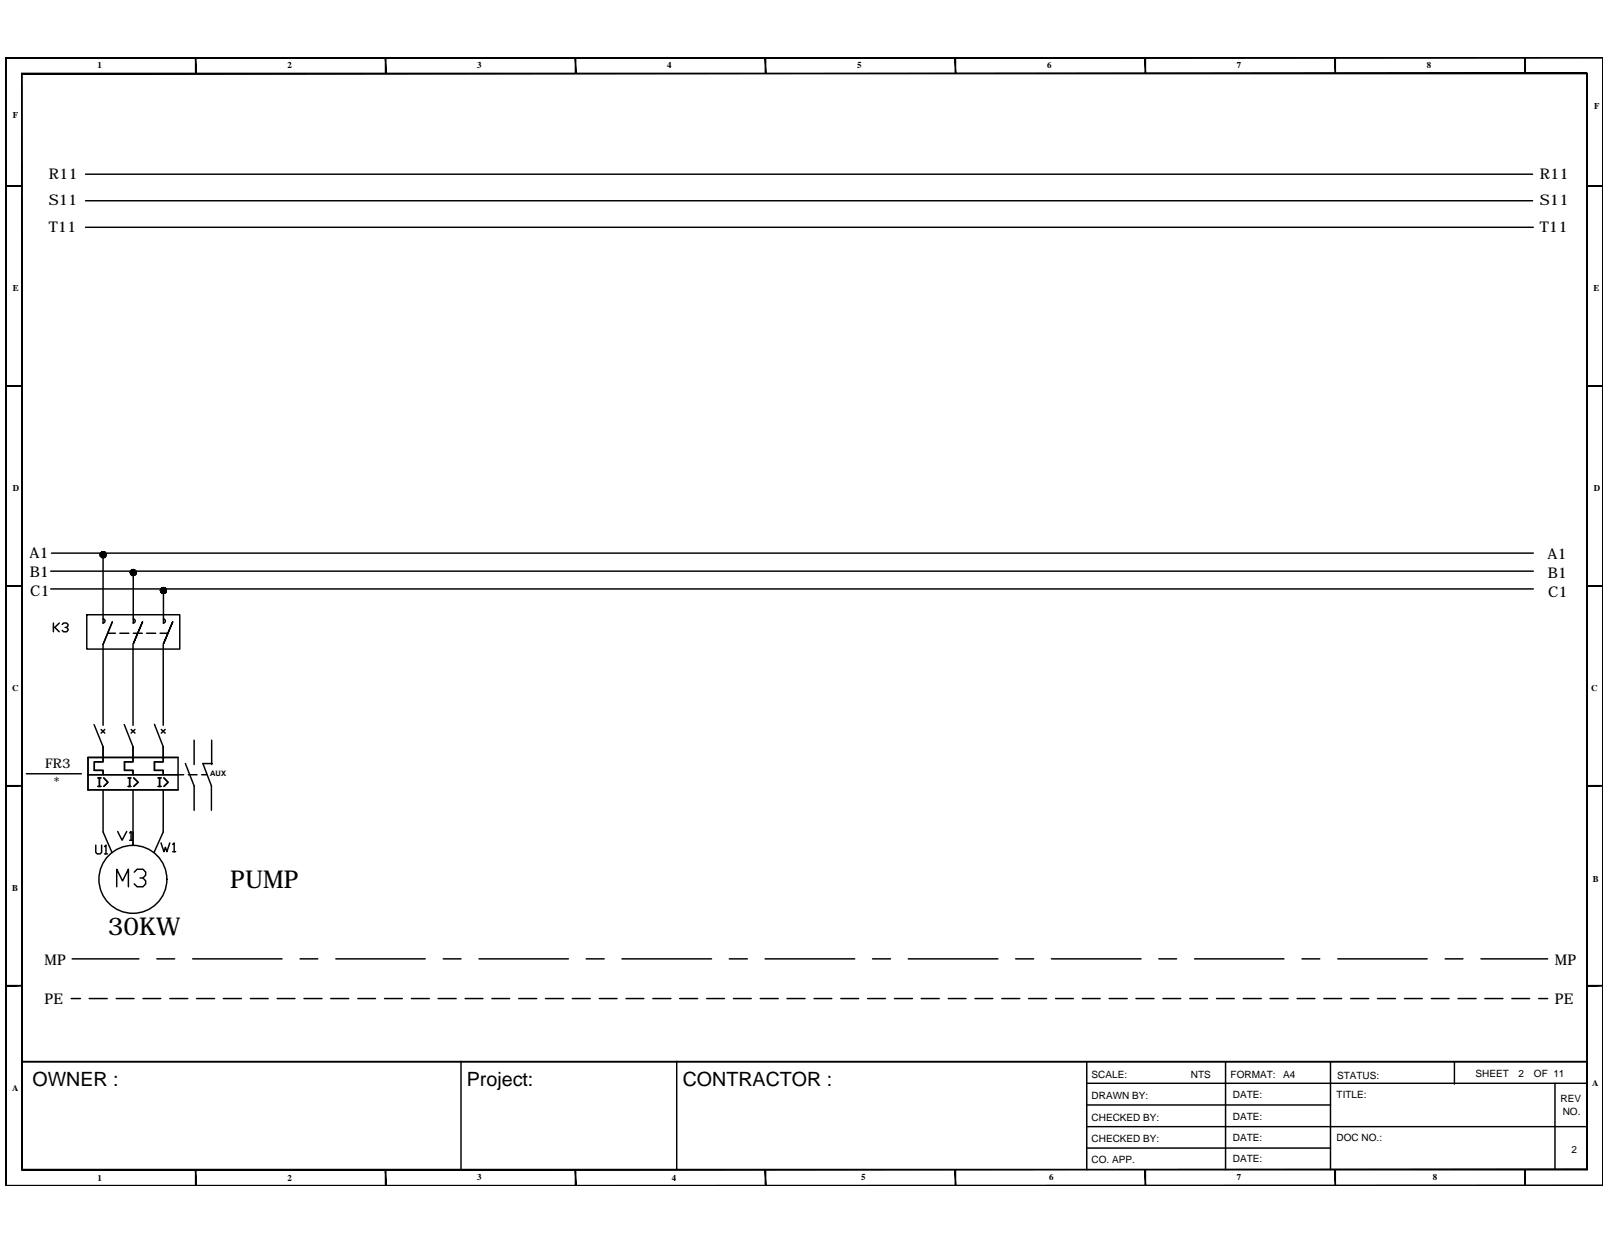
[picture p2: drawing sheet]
<svg xmlns="http://www.w3.org/2000/svg" width="279mm" height="216mm" viewBox="0 0 279 216" stroke-linecap="round" stroke-linejoin="round" font-family="sans-serif">
<!-- layer: FRAME -->
<g fill="#000" stroke="#000" stroke-width=".17">
<path d="M.9 10h277.8zM.9 10.1l277.8-.1z"/>
<path d="M3.7 12.8l.2 190.5v-190.5zM3.7 12.8l.2 190.5h-.2z"/>
<path d="M34 10l.1 2.8v-2.8zM34 10l.1 2.8h-.1z"/>
<path d="M67 10l.1 2.8v-2.8zM67 10l.1 2.8h-.1z"/>
<path d="M100 10l.1 2.8v-2.8zM100 10l.1 2.8h-.1z"/>
<path d="M133 10l.2 2.8v-2.8zM133 10l.2 2.8h-.2z"/>
<path d="M166 10l.2 2.8v-2.8zM166 10l.2 2.8h-.2z"/>
<path d="M199.1 10l.1 2.8v-2.8zM199.1 10l.1 2.8h-.1z"/>
<path d="M232.1 10l.1 2.8v-2.8zM232.1 10l.1 2.8h-.1z"/>
<path d="M265.1 10l.1 2.8v-2.8zM265.1 10l.1 2.8h-.1z"/>
<path d="M3.8 12.8h272.1v-.1zM3.8 12.7h272.1l-272.1 .1z"/>
<path d="M278.7 10v196.1zM278.7 10v196.1z"/>
<path d="M1 32.3v.1l2.8-.1zM1 32.4l2.8-.1v.1z"/>
<path d="M275.9 32.3v.1l2.8-.1zM275.9 32.4l2.8-.1v.1z"/>
<path d="M1 67v.2l2.8-.2zM1 67.2l2.8-.2v.2z"/>
<path d="M275.9 67v.2l2.8-.2zM275.9 67.2l2.8-.2v.2z"/>
<path d="M1 101.8v.1l2.8-.1zM1 101.9l2.8-.1v.1z"/>
<path d="M275.9 101.8v.1l2.8-.1zM275.9 101.9l2.8-.1v.1z"/>
<path d="M1 136.5v.2l2.8-.2zM1 136.7l2.8-.2v.2z"/>
<path d="M275.9 136.5v.2l2.8-.2zM275.9 136.7l2.8-.2v.2z"/>
<path d="M1 171.3v.1l2.8-.1zM1 171.4l2.8-.1v.1z"/>
<path d="M275.9 171.3v.1l2.8-.1zM275.9 171.4l2.8-.1v.1z"/>
<path d="M.9 10v196.1h.2zM.9 10h.2v196.1z"/>
<path d="M3.8 203.3v.1l272.1-.1zM3.8 203.4l272.1-.1v.1z"/>
<path d="M34 203.3l.1 2.8v-2.8zM34 203.3l.1 2.8h-.1z"/>
<path d="M67 203.3l.1 2.8v-2.8zM67 203.3l.1 2.8h-.1z"/>
<path d="M100 203.3l.1 2.8v-2.8zM100 203.3l.1 2.8h-.1z"/>
<path d="M133 203.4v2.7h.2zM133 203.4h.2v2.7z"/>
<path d="M166 203.3l.2 2.8v-2.8zM166 203.3l.2 2.8h-.2z"/>
<path d="M199.1 203.3l.1 2.8v-2.8zM199.1 203.3l.1 2.8h-.1z"/>
<path d="M232.1 203.3l.1 2.8v-2.8zM232.1 203.3l.1 2.8h-.1z"/>
<path d="M265.1 203.3l.1 2.8v-2.8zM265.1 203.3l.1 2.8h-.1z"/>
<path d="M275.9 12.8v190.5h.1zM275.9 12.8h.1v190.5z"/>
<path d="M1 206.1h277.7zM1 206.1h277.7z"/>
</g>
<path d="M3.8 184.5h272.1zM3.8 184.6v18.7M188.9 192.1h42.4M188.9 195.8h86.9M188.9 188.3h86.9M188.9 199.6h42.4M188.9 184.6v18.7" fill="none" stroke="#000" stroke-width=".25"/>
<!-- layer: 0 -->
<g fill="none" stroke="#000" stroke-width=".25">
<path d="M14.9 39.5h251.7M14.9 30.3h251.6M14.9 34.9h251.6M8.8 99.3h257.8M8.9 96.2h257.7M17.9 96.4v11.9M23.2 99.5v8.8M8.8 102.4h257.8M15.1 106.9h16.2v5.9h-16.2zM17.9 107.6a.36 .36 0 0 1 .4 .3 .36 .36 0 0 1-.4 .4M18.7 110.1h1.4M19.5 108.1l-1.6 3.9v14.1"/>
<path d="M20.8 110.1h1.6M23.1 112v14.1M23.1 107.6a.36 .36 0 0 1 .4 .3 .36 .36 0 0 1-.4 .4M23.2 110.1h1.5M24.8 108.1l-1.7 3.9 1.7-3.9M25.5 110.1h1.6M27.8 110.1h1.4M28.4 112v14.1M28.4 107.6a.36 .36 0 0 1 .4 .3 .36 .36 0 0 1-.4 .4M28.4 102.6v5.7M30 108.1l-1.6 3.9 1.6-3.9M15.3 131.7h15.7v5.6h-15.7z"/>
<path d="M15.3 134.7h16.6M17.9 129.8v2.6h-1.5v1.5M17.9 137.3v7.3M23.1 129.8v2.6h-1.5v1.5M23.1 137.3v9.7M28.4 129.8v2.6h-1.5v1.5M28.4 137.3v7.3M32.7 134.7h1.6M33.8 128.7v4.2M33.8 136.6v4.3M35.1 134.7h.9M35.3 132.7h1.6"/>
<path d="M36.8 136.6v4.3M36.8 128.7v4.2M12.4 173.6h1.6M12.5 166.7h11.6M15.5 173.6h3.1M20.2 173.6h3.1M24.9 173.6h3.1M27.3 166.7h3.1M29.5 173.6h3.2M33.5 166.7h15.5M34.2 173.6h3.1M38.8 173.6h3.2"/>
<path d="M43.5 173.6h3.1M48.2 173.6h3.1M52.2 166.7h3.1M52.8 173.6h3.2M57.5 173.6h3.1M58.4 166.7h15.5M62.2 173.6h3.1M66.9 173.6h3M71.5 173.6h3.1M76.2 173.6h3.1M77.1 166.7h3.1M80.9 173.6h3.1"/>
<path d="M83.3 166.7h15.5M85.5 173.6h3.1M90.2 173.6h3.1M94.8 173.6h3.2M99.5 173.6h3.1M101.9 166.7h3.1M104.2 173.6h3.1M108.1 166.7h15.6M108.9 173.6h3M113.5 173.6h3.1M118.2 173.6h3.1M122.9 173.6h3.1"/>
<path d="M126.8 166.7h3.1M127.5 173.6h3.1M132.2 173.6h3.1M133 166.7h15.6M136.8 173.6h3.2M141.5 173.6h3.1M146.2 173.6h3.1M150.8 173.6h3.1M151.7 166.7h3.1M155.5 173.6h3.1M157.9 166.7h15.6M160.2 173.6h3.1"/>
<path d="M164.9 173.6h3.1M169.5 173.6h3.1M174.2 173.6h3.1M176.6 166.7h3.1M178.8 173.6h3.2M182.8 166.7h15.6M183.5 173.6h3.1M188.2 173.6h3.1M192.8 173.6h3.2M197.5 173.6h3.1M201.5 166.7h3.1M202.2 173.6h3.1"/>
<path d="M206.9 173.6h3M207.7 166.7h15.5M211.5 173.6h3.1M216.2 173.6h3.1M220.8 173.6h3.2M225.5 173.6h3.1M226.4 166.7h3.1M230.2 173.6h3.1M232.6 166.7h15.5M234.8 173.6h3.2M239.5 173.6h3.1M244.2 173.6h3.1"/>
<path d="M248.8 173.6h3.1M251.3 166.7h3.1M253.5 173.6h3.1M257.5 166.7h11.6M258.2 173.6h3.1M262.9 173.6h3.1M267.5 173.6h1.6M80.2 184.5v18.8M117.7 184.5v18.8M213.1 184.6v18.7M231.3 184.6v18.7M252.9 184.7v3.7"/>
<path d="M270.4 188.3v15"/>
<circle cx="23.1" cy="152.9" r="5.9"/>
</g>
<g fill="#000" stroke="#000" stroke-width=".17">
<path d="M17.4 96.4l.1 .3 .4-.3zM17.5 96.7l.4-.3-.2 .5zM17.9 96.4l-.2 .5 .2 .1z"/>
<path d="M17.4 96.4l.1 .3 .4-.3zM17.5 96.7l.4-.3-.2 .5zM17.9 96.4l-.2 .5 .2 .1z"/>
<path d="M17.5 96.4l.1 .2 .3-.2zM17.6 96.6l.3-.2-.2 .4zM17.9 96.4l-.2 .4h.2z"/>
<path d="M17.5 96.4l.1 .2 .3-.2zM17.6 96.6l.3-.2-.2 .4zM17.9 96.4l-.2 .4h.2z"/>
<path d="M17.7 96.1l.2 .3v-.4zM17.7 96.1l.2 .3-.3-.2zM17.6 96.2l-.1 .2h.4z"/>
<path d="M17.9 96.4v.4h.2zM17.9 96.4l.4 .2-.2 .2zM17.9 96.4l.4 .2v-.2z"/>
<path d="M17.7 95.9l.2 .5v-.5zM17.5 96.2l.2-.3 .2 .5zM17.5 96.2l-.1 .2h.5z"/>
<path d="M17.9 96.4v.6l.3-.1zM17.9 96.4l.5 .3-.2 .2zM17.9 96.4l.5 .3 .1-.3z"/>
<path d="M17.7 96.1l.2 .3v-.4zM17.7 96.1l.2 .3-.3-.2zM17.6 96.2l-.1 .2h.4z"/>
<path d="M17.9 96.4v.4h.2zM17.9 96.4l.4 .2-.2 .2zM17.9 96.4l.4 .2v-.2z"/>
<path d="M17.7 95.9l.2 .5v-.5zM17.5 96.2l.2-.3 .2 .5zM17.5 96.2l-.1 .2h.5z"/>
<path d="M17.9 96.4v.6l.3-.1zM17.9 96.4l.5 .3-.2 .2zM17.9 96.4l.5 .3 .1-.3z"/>
<path d="M17.9 96.4h.4v-.2zM18.1 96.1l.2 .1-.4 .2zM17.9 96v.4l.2-.3z"/>
<path d="M17.9 96.4h.4v-.2zM18.1 96.1l.2 .1-.4 .2zM17.9 96v.4l.2-.3z"/>
<path d="M17.9 96.4h.6l-.1-.2zM18.2 95.9l.2 .3-.5 .2zM17.9 95.9v.5l.3-.5z"/>
<path d="M17.9 96.4h.6l-.1-.2zM18.2 95.9l.2 .3-.5 .2zM17.9 95.9v.5l.3-.5z"/>
<path d="M22.6 99.5l.1 .3 .5-.3zM22.7 99.8l.5-.3-.3 .5zM23.2 99.5l-.3 .5 .3 .1z"/>
<path d="M22.6 99.5l.1 .3 .5-.3zM22.7 99.8l.5-.3-.3 .5zM23.2 99.5l-.3 .5 .3 .1z"/>
<path d="M22.7 99.5l.1 .3 .4-.3zM22.8 99.8l.4-.3-.2 .4zM23.2 99.5l-.2 .4 .2 .1z"/>
<path d="M22.7 99.5l.1 .3 .4-.3zM22.8 99.8l.4-.3-.2 .4zM23.2 99.5l-.2 .4 .2 .1z"/>
<path d="M23 99.2l.2 .3v-.4zM23 99.2l.2 .3-.4-.2zM22.8 99.3l-.1 .2h.5z"/>
<path d="M23.2 99.5v.5l.2-.1zM23.2 99.5l.3 .3-.1 .1zM23.2 99.5l.3 .3 .1-.3z"/>
<path d="M22.9 99.1l.3 .4v-.5zM22.9 99.1l.3 .4-.5-.2zM22.7 99.3l-.1 .2h.6z"/>
<path d="M23 99.2l.2 .3v-.4zM23 99.2l.2 .3-.4-.2zM22.8 99.3l-.1 .2h.5z"/>
<path d="M23.2 99.5v.5l.2-.1zM23.2 99.5l.3 .3-.1 .1zM23.2 99.5l.3 .3 .1-.3z"/>
<path d="M22.9 99.1l.3 .4v-.5zM22.9 99.1l.3 .4-.5-.2zM22.7 99.3l-.1 .2h.6z"/>
<path d="M23.2 99.5h.4l-.1-.2zM23.4 99.2l.1 .1-.3 .2zM23.2 99.1v.4l.2-.3z"/>
<path d="M23.2 99.5h.4l-.1-.2zM23.4 99.2l.1 .1-.3 .2zM23.2 99.1v.4l.2-.3z"/>
<path d="M23.2 99.5h.5l-.1-.2zM23.4 99.1l.2 .2-.4 .2zM23.2 99v.5l.2-.4z"/>
<path d="M23.2 99.5h.5l-.1-.2zM23.4 99.1l.2 .2-.4 .2zM23.2 99v.5l.2-.4z"/>
<path d="M23.2 99.5v.6l.2-.1zM23.2 99.5l.4 .3-.2 .2zM23.2 99.5l.4 .3 .1-.3z"/>
<path d="M23.2 99.5v.6l.2-.1zM23.2 99.5l.4 .3-.2 .2zM23.2 99.5l.4 .3 .1-.3z"/>
<path d="M27.9 102.6l.1 .3 .4-.3zM28 102.9l.4-.3-.3 .5zM28.4 102.6l-.3 .5 .3 .1z"/>
<path d="M27.9 102.6l.1 .3 .4-.3zM28 102.9l.4-.3-.3 .5zM28.4 102.6l-.3 .5 .3 .1z"/>
<path d="M28 102.6v.2l.4-.2zM28 102.8l.4-.2-.2 .4zM28.4 102.6l-.2 .4 .2 .1z"/>
<path d="M28 102.6v.2l.4-.2zM28 102.8l.4-.2-.2 .4zM28.4 102.6l-.2 .4 .2 .1z"/>
<path d="M28.2 102.3l.2 .3v-.4zM28 102.5l.2-.2 .2 .3zM28 102.5v.1h.4z"/>
<path d="M28.4 102.6v.5l.2-.1zM28.4 102.6l.4 .2-.2 .2zM28.4 102.6l.4 .2v-.2z"/>
<path d="M28.1 102.2l.3 .4v-.5zM28.1 102.2l.3 .4-.4-.2zM28 102.4l-.1 .2h.5z"/>
<path d="M28.4 102.6v.6l.3-.1zM28.4 102.6l.5 .3-.2 .2zM28.4 102.6l.5 .3v-.3z"/>
<path d="M28.2 102.3l.2 .3v-.4zM28 102.5l.2-.2 .2 .3zM28 102.5v.1h.4z"/>
<path d="M28.4 102.6v.5l.2-.1zM28.4 102.6l.4 .2-.2 .2zM28.4 102.6l.4 .2v-.2z"/>
<path d="M28.1 102.2l.3 .4v-.5zM28.1 102.2l.3 .4-.4-.2zM28 102.4l-.1 .2h.5z"/>
<path d="M28.4 102.6v.6l.3-.1zM28.4 102.6l.5 .3-.2 .2zM28.4 102.6l.5 .3v-.3z"/>
<path d="M28.4 102.6h.4v-.1zM28.6 102.3l.2 .2-.4 .1zM28.4 102.2v.4l.2-.3z"/>
<path d="M28.4 102.6h.4v-.1zM28.6 102.3l.2 .2-.4 .1zM28.4 102.2v.4l.2-.3z"/>
<path d="M28.4 102.6h.5v-.2zM28.7 102.2l.2 .2-.5 .2zM28.4 102.1v.5l.3-.4z"/>
<path d="M28.4 102.6h.5v-.2zM28.7 102.2l.2 .2-.5 .2zM28.4 102.1v.5l.3-.4z"/>
</g>
<!-- layer: SYMBOL -->
<path d="M4.6 134.5h9.6M16.4 126l1.5 3.8M17.6 126.8l.6 .6M18.2 126.8l-.6 .6M21.6 126l1.5 3.8M22.8 126.8l.7 .6M23.5 126.8l-.7 .6M26.9 125.9l1.5 3.9M28 126.8l.7 .6M28.7 126.8l-.7 .6M32.2 132.7l1.6 3.9M35.3 132.7l1.5 3.9" fill="none" stroke="#000" stroke-width=".25"/>
<text font-size="6.2" x="19.4" y="155.2">M3</text>
<g font-size="4.9">
<text x="8.5" y="111.1">K3</text>
<text x="19.4" y="147.5">V1</text>
</g>
<g font-size="4.4">
<text x="16.2" y="137.9">I&gt;</text>
<text x="21.5" y="137.9">I&gt;</text>
<text x="26.5" y="137.9">I&gt;</text>
<text x="15.9" y="149.6">U1</text>
<text x="27.2" y="149.2">W1</text>
</g>
<g font-size="4.3">
<text x="40" y="154.4">PUMP</text>
<text x="18.7" y="162.6">30KW</text>
</g>
<g font-size="3.4">
<text x="5.6" y="188.8">OWNER :</text>
<text x="81.2" y="188.7">Project:</text>
<text x="118.7" y="188.8">CONTRACTOR :</text>
</g>
<g font-size="2.6">
<text x="8.5" y="31.1">R11</text>
<text x="8.5" y="35.7">S11</text>
<text x="267.7" y="31.1">R11</text>
<text x="267.7" y="35.7">S11</text>
<text x="8.5" y="40.3">T11</text>
<text x="267.7" y="40.3">T11</text>
<text x="5.1" y="97">A1</text>
<text x="5.2" y="100.2">B1</text>
<text x="269" y="97.2">A1</text>
<text x="269.1" y="100.5">B1</text>
<text x="5.2" y="103.5">C1</text>
<text x="269.2" y="103.8">C1</text>
<text x="7.8" y="167.7">MP</text>
<text x="270.4" y="167.7">MP</text>
<text x="7.8" y="174.6">PE</text>
<text x="270.4" y="174.6">PE</text>
</g>
<g font-size="2.3">
<text x="7.8" y="133.4">FR3</text>
<text x="9.2" y="136.7">*</text>
</g>
<g font-size="1.7">
<text x="189.8" y="187.4">SCALE:</text>
<text x="189.8" y="191.1">DRAWN BY:</text>
<text x="207.1" y="187.4">NTS</text>
<text x="214" y="187.4">FORMAT:</text>
<text x="214.3" y="190.8">DATE:</text>
<text x="223.1" y="187.4">A4</text>
<text x="232.4" y="190.9">TITLE:</text>
<text x="232.5" y="187.5">STATUS:</text>
<text x="256.6" y="187.3">SHEET</text>
<text x="264" y="187.3">2</text>
<text x="266.7" y="187.3">OF 11</text>
<text x="271.3" y="191.5">REV</text>
<text x="189.8" y="194.9">CHECKED BY:</text>
<text x="214.3" y="194.6">DATE:</text>
<text x="271.7" y="193.9">NO.</text>
<text x="189.8" y="202.2">CO. APP.</text>
<text x="189.8" y="198.6">CHECKED BY:</text>
<text x="214.3" y="202">DATE:</text>
<text x="214.3" y="198.3">DATE:</text>
<text x="232.4" y="198.3">DOC NO.:</text>
<text x="273.2" y="200.4">2</text>
</g>
<g font-size="1.5">
<text x="16.9" y="11.9">1</text>
<text x="50" y="11.9">2</text>
<text x="83" y="11.9">3</text>
<text x="116" y="11.9">4</text>
<text x="149" y="11.9">5</text>
<text x="182" y="11.9">6</text>
<text x="215.1" y="11.9">7</text>
<text x="248.1" y="11.9">8</text>
<text x="2.3" y="20.5">F</text>
<text x="277.2" y="18.9">F</text>
<text x="2.2" y="50.6">E</text>
<text x="277" y="50.6">E</text>
<text x="2.2" y="85.3">D</text>
<text x="277.1" y="85.3">D</text>
<text x="2.1" y="120.1">C</text>
<text x="276.7" y="120.1">C</text>
<text x="2.1" y="154.8">B</text>
<text x="276.9" y="153.3">B</text>
<text x="2.1" y="189.6">A</text>
<text x="276.8" y="188.9">A</text>
<text x="16.9" y="205.2">1</text>
<text x="50" y="205.2">2</text>
<text x="83" y="205.2">3</text>
<text x="116.8" y="205.2">4</text>
<text x="149.7" y="205.2">5</text>
<text x="182.4" y="205.2">6</text>
<text x="215.1" y="205.2">7</text>
<text x="249.1" y="205.2">8</text>
</g>
<text font-size="1.3" x="36.5" y="134.9">AUX</text>
</svg>
